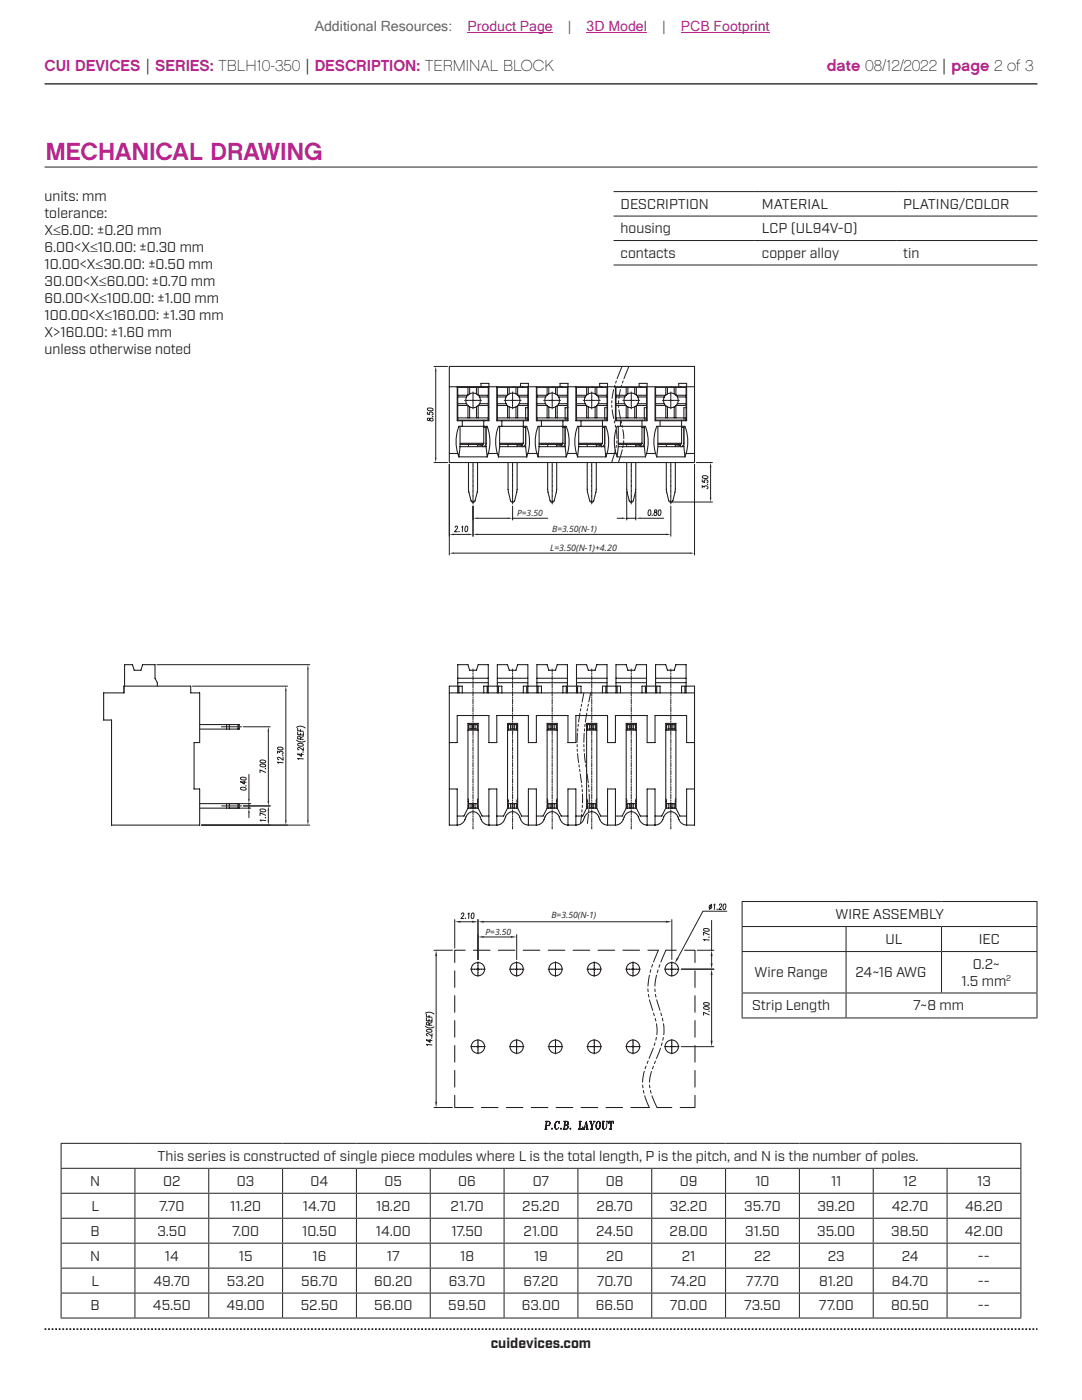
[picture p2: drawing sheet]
<svg xmlns="http://www.w3.org/2000/svg" width="216mm" height="279mm" viewBox="0 0 216 279" stroke-linecap="round" stroke-linejoin="round" font-family="sans-serif">
<path d="M8.9 16.7h198.1" fill="none" stroke="#231f20" stroke-width=".26"/>
<path d="M8.9 265.3h198.1" fill="none" stroke="#231f20" stroke-width=".35" stroke-dasharray=".4 .4 .4 .4 .4 .4" stroke-dashoffset=".7" stroke-linecap="butt"/>
<g fill="none" stroke="#231f20" stroke-width=".21">
<path d="M89.7 73.1h48.9v19.2h-48.9zM89.7 77.2h48.9M91.2 77.2v6.8h6.4v-7.5h-1.6v.7M91.3 78.9h2M91.3 79.2h1.8M93.4 77.3v1.6M93.7 77.3v1.3M94.5 77.2v.1M95.1 77.3v1.3M95.4 77.3v1.6h2M95.7 79.2h1.7M96.3 77.2v.1"/>
<path d="M96.3 77.2l.2 .1M99.1 77.2v6.8h6.3v-7.5h-1.5v.7M99.2 78.9h2M99.2 79.2h1.8M101.3 77.3v1.6M101.6 77.3v1.3M102.4 77.2v.1M103 77.3v1.3M103.3 77.3v1.6M103.3 78.9h2M103.6 79.2h1.7M104.2 77.2v.1"/>
<path d="M104.2 77.2l.2 .1M107 77.2v6.8h6.3v-7.5h-1.5v.7M107.1 78.9h2M107.1 79.2h1.8M109.2 77.3v1.6M109.5 77.3v1.3M110.3 77.2v.1M110.9 77.3v1.3M111.2 77.3v1.6M111.2 78.9h2M111.5 79.2h1.7M112.1 77.2l.2 .1"/>
<path d="M112.1 77.2v.1M113.2 77.2v.1M113.2 77.2v6.8M113.2 77.3h-6.1v6.7M114.9 77.2v6.8h6.3v-7.5h-1.5v.7M115 79.2h1.8M117.1 77.3v1.6h-2.1M117.4 77.3v1.3M118.2 77.2v.1M118.8 77.3v1.3M119.1 77.3v1.6M119.1 78.9h2"/>
<path d="M119.4 79.2h1.7M120 77.3v-.1l.2 .1M121.1 77.2v.1h-6.1v6.7M121.1 77.2v6.8M122.8 77.2v6.8h6.3v-7.5h-1.6v.7M122.9 78.9h2M122.9 79.2h1.8M124.9 77.3v1.6M125.3 77.3v1.3M126.1 77.2v.1M126.6 77.3v1.3M127 77.3v1.6h2"/>
<path d="M127.3 79.2h1.7M127.9 77.2l.2 .1M127.9 77.2l-.1 .1M127.9 77.2v.1M130.7 77.2v6.8h6.3v-7.5h-1.6v.7M130.8 78.9h2M130.8 79.2h1.8M132.8 77.3v1.6M133.2 77.3v1.3M134 77.2v.1M134.5 77.3v1.3M134.9 77.3v1.6"/>
<path d="M134.9 78.9h2M135.1 79.2h1.8M135.8 77.2v.1M135.8 77.2l.2 .1M135.8 77.2l-.1 .1M89.7 90.5h1.6M91.3 80.6h1.8M91.3 80.9h2M91.3 83.4h6.1M91.3 83.8h6.1M91.3 84v-6.7h6.1v-.1v6.8M91.6 91.2a8.5 8.5 0 0 1 0-6.1h5.6a8.7 8.7 0 0 1 0 6.1"/>
<path d="M91.6 91.2h5.6M91.8 89.1h5.2M91.8 85.1v4M91.8 89.1l-.2 2.1M91.8 88.7h4.5M91.8 88.5h4.7M92.2 84v1.1M93.4 81v2.4M93.5 92.3v5.4l.5 2.2 .3 .3h.3l.2-.3 .4-1.7 .1-5.9M93.5 88.7v.4M93.7 81.2v2.2M95.1 81.2v2.2"/>
<path d="M95.3 88.7v.4M95.4 81v2.4M95.4 80.9h2M95.7 80.6h1.7M96.3 88.7v.2l-1-.1M96.5 88.5l-.2 .2M96.5 83.8v4.7M96.5 85.3h.5M97 85.1v4M97 89.1l.2 2.1M97 88.5l-.1 .4-.6 .2M97.4 81.4h.2"/>
<path d="M97.4 83.6h.2M97.4 90.5h1.8M99.2 84v-6.7h6.1v-.1v6.8M99.2 80.6h1.8M99.2 80.9h2M99.2 83.4h6.1M99.2 83.8h6.1M99.5 91.2a8.5 8.5 0 0 1 0-6.1h5.6a8.5 8.5 0 0 1 0 6.1M99.5 91.2h5.6M99.7 85.1v4l-.2 2.1M99.7 89.1h5.2M99.7 88.7h4.5"/>
<path d="M99.7 88.5h4.7M100.1 84v1.1M101.3 81v2.4M101.4 92.3v5.4l.5 2.2 .3 .3h.3l.2-.3 .5-2.2v-5.4M101.4 88.7v.4M101.6 81.2v2.2M103 81.2v2.2M103.2 88.7v.4M103.3 81v2.4M103.3 80.9h2M103.6 80.6h1.7M104.2 88.7v.2l-1-.1"/>
<path d="M104.4 88.5l-.2 .2M104.4 83.8v4.7M104.4 85.3h.5M104.9 85.1v4M104.9 89.1l.2 2.1M104.9 88.5l-.3 .5-.4 .1M105.3 90.5h1.8M105.4 81.4h-.5v2.2h.5M107.1 80.6h1.8M107.1 80.9h2M107.1 83.4h6.1M107.1 83.8h6.1"/>
<path d="M107.4 91.2a8.5 8.5 0 0 1 0-6.1h5.6a8.5 8.5 0 0 1 0 6.1M107.4 91.2h5.6M107.6 85.1v4M107.6 89.1l-.2 2.1M107.6 89.1h5.2M107.6 88.7h4.5M107.6 88.5h4.7M108 84v1.1M109.2 81v2.4M109.3 92.3v5.4l.5 2.2 .3 .3h.3l.2-.3 .5-2.2v-5.4M109.3 88.7v.4M109.5 81.2v2.2"/>
<path d="M110.9 81.2v2.2M111.1 88.7v.4M111.2 81v2.4M111.2 80.9h2M111.5 80.6h1.7M112.1 88.7v.2l-1-.1M112.3 88.5l-.2 .2M112.3 83.8v4.7M112.3 85.3h.5M112.8 85.1v4M112.8 89.1l.2 2.1M112.8 88.5l-.3 .5-.4 .1"/>
<path d="M113.2 90.5h1.8M113.3 81.4h-.5v2.2h.5M115 80.6h1.8M115 80.9h2M115 83.4h6.1M115 83.8h6.1M115.2 91.2a8.7 8.7 0 0 1 0-6.1h5.7a8.5 8.5 0 0 1 0 6.1M115.2 91.2h5.7M115.5 85.1v4l-.3 2.1M115.5 89.1h5.2M115.5 88.7h4.5M115.5 88.5h4.7"/>
<path d="M115.9 84v1.1M117.1 81v2.4M117.2 92.3v5.9l.5 1.7 .3 .3h.3l.2-.3 .5-2.2v-5.4M117.2 88.7v.4M117.4 81.2v2.2M118.8 81.2v2.2M119 88.7v.4M119.1 81v2.4M119.1 80.9h2M119.4 80.6h1.7M120 88.7v.2l-1-.1M120.2 88.5l-.2 .2"/>
<path d="M120.2 83.8v4.7M120.2 85.3h.5M120.7 89.1l.2 2.1M120.7 85.1v4M120.7 88.5l-.2 .4-.5 .2M121.1 90.5h1.8M121.2 81.4h-.5v2.2h.5M122.9 84v-6.7h6.1v-.1v6.8M122.9 80.6h1.8M122.9 80.9h2M122.9 83.4h6.1M122.9 83.8h6.1"/>
<path d="M123.1 91.2a8.5 8.5 0 0 1 0-6.1h5.7a8.7 8.7 0 0 1 0 6.1M123.1 91.2h5.7M123.4 89.1h5.2M123.4 88.7h4.5M123.4 88.5h4.7M123.4 85.1v4M123.4 89.1l-.3 2.1M123.8 84v1.1M124.9 81v2.4M125.1 92.3v5.4l.5 2.2 .3 .3h.3l.2-.3 .5-2.2v-5.4M125.1 88.7v.4M125.3 81.2v2.2"/>
<path d="M126.6 81.2v2.2M126.9 88.7v.4M127 81v2.4M127 80.9h2M127.3 80.6h1.7M127.9 88.7v.2l-1-.1M128.1 88.5l-.2 .2M128.1 83.8v4.7M128.1 85.3h.5M128.6 85.1v4M128.6 89.1l.2 2.1M128.6 88.5l-.3 .5-.4 .1"/>
<path d="M129 90.5h1.8M129.1 81.4h-.5v2.2h.5M130.8 84v-6.7h6.1v-.1v6.8M130.8 80.6h1.8M130.8 80.9h2M130.8 83.4h6.1M130.8 83.8h6.1M131 91.2a8.5 8.5 0 0 1 0-6.1h5.7a8.5 8.5 0 0 1 0 6.1M131 91.2h5.7M131.3 88.7h4.5M131.3 88.5h4.7M131.3 85.1v4l-.3 2.1"/>
<path d="M131.3 89.1h5.2M131.7 84v1.1M132.8 81v2.4M133 92.3v5.4l.4 2.2 .4 .3h.3l.2-.3 .5-2.2v-5.4M133 88.7v.4M133.2 81.2v2.2M134.5 81.2v2.2M134.8 88.7v.4M134.9 81v2.4M134.9 80.9h2M135.1 80.6h1.8M135.8 88.7v.2l-1-.1"/>
<path d="M136 88.5l-.2 .2M136 83.8v4.7M136 85.3h.5M136.5 88.5l-.3 .5-.4 .1M136.5 85.1v4M136.5 89.1l.2 2.1M136.9 90.5h1.7M137 81.4h-.5v2.2h.5M31.4 136.9v-.7l-.5-.8v-2.8h-2.4l-.4 1.2h-1.3l-.4-1.2h-1.5l-.2 5.7M89.7 138.3h48.9M91.3 138.3v-5.7h2.1l.3 1.2h1.4l.3-1.2h2v5.7M91.3 135.4h6.1"/>
<path d="M91.3 136.2h6.1M91.6 136.9v1.4M92.2 138.3v-1.4h-2.5v27.8h1.5M96.5 138.3v-1.4h3.6v1.4M97.2 136.9v1.4M99.2 138.3v-5.7h2.1l.3 1.2h1.4l.3-1.2h2v5.7M99.2 135.4h6.1M99.2 136.2h6.1M99.5 136.9v1.4M104.4 138.3v-1.4h3.6v1.4M105.1 136.9v1.4M107.1 135.4h6.1"/>
<path d="M107.1 136.2h6.1M107.1 138.3v-5.7h2.1l.3 1.2h1.4l.3-1.2h2v5.7M107.4 136.9v1.4M112.3 138.3v-1.4h3.6v1.4M113 136.9v1.4M115 138.3v-5.7h2.1l.3 1.2h1.4l.3-1.2h2v5.7M115 135.4h6.1M115 136.2h6.1M115.2 136.9v1.4M120.2 138.3v-1.4h3.6v1.4M120.9 136.9v1.4M122.9 138.3v-5.7h2l.4 1.2h1.3l.4-1.2h2v5.7"/>
<path d="M122.9 135.4h6.1M122.9 136.2h6.1M123.1 136.9v1.4M128.1 138.3v-1.4h3.6v1.4M128.8 136.9v1.4M130.8 138.3v-5.7h2l.4 1.2h1.3l.4-1.2h2v5.7M130.8 135.4h6.1M130.8 136.2h6.1M131 136.9v1.4M136 138.3v-1.4h2.6v27.8h-1.6M136.7 136.9v1.4M39.8 144.6h7.9v.9h-7.9"/>
<path d="M45.2 144.6v.9M45.8 144.6v.9M47.5 144.6v.9M89.7 148.2h1.5v-5.4h6.4v5.4h1.5v-5.4h6.3v5.4h1.6v-5.4h6.3v5.4h1.6v-5.4h6.3v5.4h1.6v-5.4h6.3v5.4h1.6v-5.4h6.3v5.4h1.6M89.7 157.5h1.5v7.2M93.4 145.7h2M93.4 159.4l.1 1.9h1.8v-1.6l.1-.3M93.4 159.9h.1M93.5 145.5h1.8M93.5 145.7v-1.1h1.8v1.1M93.6 144.6v.9M94 144.6v.9"/>
<path d="M94.3 144.6v.9M94.5 144.6v.9M94.8 144.6v.9M95.2 144.6v.9M95.3 159.9h.1M101.3 145.7h2M101.3 159.4l.1 1.9h1.8l.1-1.9M101.3 159.9h.1M101.4 145.5h1.8M101.4 145.7v-1.1h1.8v1.1M101.4 144.6v.9M101.9 144.6v.9"/>
<path d="M102.2 144.6v.9M102.4 144.6v.9M102.7 144.6v.9M103.1 144.6v.9M103.2 159.9h.1M109.2 145.7h2M109.2 159.4l.1 1.9h1.8l.1-1.9M109.2 159.9h.1M109.3 145.5h1.8M109.3 145.7v-1.1h1.8v1.1M109.3 144.6v.9M109.8 144.6v.9"/>
<path d="M110.1 144.6v.9M110.3 144.6v.9M110.6 144.6v.9M111 144.6v.9M111.1 159.9h.1M117.1 159.4l.1 .3v1.6h1.8l.1-1.9M117.1 159.9h.1M117.2 145.5h1.8M117.2 145.7v-1.1h1.8v1.1M117.2 144.6v.9M117.7 144.6v.9M118 144.6v.9"/>
<path d="M118.1 144.6v.9M118.5 144.6v.9M118.9 144.6v.9M119 159.9h.1M119.1 145.7h-2M124.9 159.4l.2 1.9h1.8v-1.6l.1-.3M124.9 159.9h.2M125.1 145.5h1.8M125.1 145.7v-1.1h1.8v1.1M125.1 144.6v.9M125.6 144.6v.9M125.9 144.6v.9"/>
<path d="M126 144.6v.9M126.4 144.6v.9M126.8 144.6v.9M126.9 159.9h.1M127 145.7h-2.1M132.8 159.4l.2 1.9h1.8l.1-1.9M132.8 159.9h.2M133 145.5h1.8M133 145.7v-1.1h1.8v1.1M133 144.6v.9M133.4 144.6v.9M133.8 144.6v.9"/>
<path d="M133.9 144.6v.9M134.3 144.6v.9M134.7 144.6v.9M134.8 159.9h.1M134.9 145.7h-2.1M138.6 157.5h-1.6v7.2M39.8 160.4h7.9v.9h-7.9M45.2 160.4v.9M45.8 160.4v.9M47.5 160.4v.9M91.2 164.7a2.12 2.12 0 0 0 1.9-1.9 1.57 1.57 0 0 1 1.8-.7 1.57 1.57 0 0 1 1.1 1.5l.6 .7 1 .4M91.2 162.9h1.4l.8-1.6v-16.9h2v16.9l.8 1.6h1.4"/>
<path d="M93.4 160.8h.1M93.5 160.4h1.8M93.6 160.4v.9M94 160.4v.9M94.3 160.4v.9M94.5 160.4v.9M94.8 160.4v.9M95.2 160.4v.9M95.3 160.8h.1M97.6 164.7v-7.2h1.5v7.2M97.6 164.7h1.5M99.1 164.7a2.08 2.08 0 0 0 1.9-1.9 1.56 1.56 0 0 1 1.7-.7 1.56 1.56 0 0 1 1.2 1.5l.6 .7 .9 .4"/>
<path d="M99.1 162.9h1.4l.8-1.6v-16.9h2v16.9l.8 1.6h1.3M101.3 160.8h.1M101.4 160.4h1.8M101.4 160.4v.9M101.9 160.4v.9M102.2 160.4v.9M102.4 160.4v.9M102.7 160.4v.9M103.1 160.4v.9M103.2 160.8h.1M105.4 164.7v-7.2h1.6v7.2M105.4 164.7h1.6"/>
<path d="M107 164.7a2.08 2.08 0 0 0 1.9-1.9 1.56 1.56 0 0 1 1.7-.7 1.56 1.56 0 0 1 1.2 1.5l.6 .7 .9 .4M107 162.9h1.4l.8-1.6v-16.9h2v16.9l.8 1.6h1.3M109.2 160.8h.1M109.3 160.4h1.8M109.3 160.4v.9M109.8 160.4v.9M110.1 160.4v.9M110.3 160.4v.9M110.6 160.4v.9M111 160.4v.9M111.1 160.8h.1M113.3 164.7v-7.2h1.6v7.2"/>
<path d="M113.3 164.7h1.6M114.9 164.7a2.12 2.12 0 0 0 1.9-1.9 1.56 1.56 0 0 1 1.7-.7 1.56 1.56 0 0 1 1.2 1.5l.6 .7 .9 .4M114.9 162.9h1.4l.8-1.6v-16.9h2v16.9l.8 1.6h1.3M117.1 160.8h.1M117.2 160.4h1.8M117.2 160.4v.9M117.7 160.4v.9M118 160.4v.9M118.1 160.4v.9M118.5 160.4v.9M118.9 160.4v.9M119 160.8h.1"/>
<path d="M121.2 164.7h1.6M121.2 164.7v-7.2h1.6v7.2M122.8 164.7a2.12 2.12 0 0 0 1.9-1.9 1.57 1.57 0 0 1 1.7-.7 1.57 1.57 0 0 1 1.2 1.5l.6 .7 .9 .4M122.8 162.9h1.4l.7-1.6v-16.9h2.1v16.9l.8 1.6h1.3M124.9 160.8h.2M125.1 160.4h1.8M125.1 160.4v.9M125.6 160.4v.9M125.9 160.4v.9M126 160.4v.9M126.4 160.4v.9M126.8 160.4v.9"/>
<path d="M126.9 160.8h.1M129.1 164.7v-7.2h1.6v7.2M129.1 164.7h1.6M130.7 162.9h1.3l.8-1.6v-16.9h2.1v16.9l.8 1.6h1.3M130.7 164.7a2.08 2.08 0 0 0 1.9-1.9 1.56 1.56 0 0 1 1.7-.7 1.56 1.56 0 0 1 1.2 1.5l.6 .7 .9 .4M132.8 160.8h.2M133 160.4h1.8M133 160.4v.9M133.4 160.4v.9M133.8 160.4v.9M133.9 160.4v.9M134.3 160.4v.9"/>
<path d="M134.7 160.4v.9M134.8 160.8h.1"/>
<circle cx="94.4" cy="79.9" r="1.46"/>
<circle cx="102.3" cy="79.9" r="1.47"/>
<circle cx="110.2" cy="79.9" r="1.47"/>
<circle cx="118.1" cy="79.9" r="1.46"/>
<circle cx="126" cy="79.9" r="1.46"/>
<circle cx="133.9" cy="79.9" r="1.47"/>
</g>
<g fill="none" stroke="#231f20" stroke-width=".2">
<path d="M92.7 79.9h.3M93.1 79.9h.2M93.4 79.9h.4M93.9 79.9h.1M94.2 79.9h.4M94.4 78.2v.4M94.4 78.7v.1M94.4 78.9v.4M94.4 79.5v.1M94.4 79.7v.4M94.7 79.9h.1M94.9 79.9h.5"/>
<path d="M95.5 79.9h.1M95.7 79.9h.4M100.6 79.9h.3M101 79.9h.1M101.3 79.9h.4M101.8 79.9h.1M102.1 79.9h.4M102.3 78.2v.4M102.3 78.7v.1M102.3 78.9v.4M102.3 79.5v.1M102.3 79.7v.4"/>
<path d="M102.6 79.9h.1M102.8 79.9h.5M103.4 79.9h.1M103.6 79.9h.4M108.5 79.9h.3M108.9 79.9h.1M109.2 79.9h.4M109.7 79.9h.1M109.9 79.9h.5M110.2 78.2v.4M110.2 78.7v.1M110.2 78.9v.4"/>
<path d="M110.2 79.5v.1M110.2 79.7v.4M110.5 79.9h.1M110.7 79.9h.5M111.3 79.9h.1M111.5 79.9h.4M116.4 79.9h.3M116.8 79.9h.1M117.1 79.9h.4M117.6 79.9h.1M117.8 79.9h.5M118.1 78.2v.4"/>
<path d="M118.1 78.7v.1M118.1 78.9v.4M118.1 79.5v.1M118.1 79.7v.4M118.4 79.9h.1M118.6 79.9h.5M119.2 79.9h.1M119.4 79.9h.4M124.3 79.9h.3M124.7 79.9h.1M124.9 79.9h.5M125.5 79.9h.1"/>
<path d="M125.7 79.9h.5M126 78.2v.4M126 78.7v.1M126 78.9v.4M126 79.5v.1M126 79.7v.4M126.3 79.9h.1M126.5 79.9h.5M127.1 79.9h.1M127.3 79.9h.4M132.2 79.9h.3M132.6 79.9h.1"/>
<path d="M132.8 79.9h.5M133.4 79.9h.1M133.6 79.9h.5M133.9 78.2v.4M133.9 78.7v.1M133.9 78.9v.4M133.9 79.5v.1M133.9 79.7v.4M134.2 79.9h.1M134.4 79.9h.5M135 79.9h.1M135.2 79.9h.4"/>
<path d="M94.4 80.2v.2M94.4 80.5v.4M94.4 81v.1M94.4 81.3v.3M94.4 92.3v.4M94.4 92.8v.2M94.4 93.1v.6M94.4 93.8v.2M94.4 94.1v.7M94.4 94.8v.2M94.4 95.1v.7M94.4 95.9v.1"/>
<path d="M94.4 96.1v.7M94.4 96.9v.1M94.4 97.1v.7M94.4 97.9v.1M94.4 98.1v.7M94.4 98.9v.2M94.4 99.1v.7M94.4 99.9v.2M102.3 80.2v.2M102.3 80.5v.4M102.3 81v.1M102.3 81.3v.3"/>
<path d="M102.3 92.3v.4M102.3 92.8v.2M102.3 93.1v.6M102.3 93.8v.2M102.3 94.1v.7M102.3 94.8v.2M102.3 95.1v.7M102.3 95.9v.1M102.3 96.1v.7M102.3 96.9v.1M102.3 97.1v.7M102.3 97.9v.1"/>
<path d="M102.3 98.1v.7M102.3 98.9v.2M102.3 99.1v.7M102.3 99.9v.2M110.2 80.2v.2M110.2 80.5v.4M110.2 81v.1M110.2 81.3v.3M110.2 92.3v.4M110.2 92.8v.2M110.2 93.1v.6M110.2 93.8v.2"/>
<path d="M110.2 94.1v.7M110.2 94.8v.2M110.2 95.1v.7M110.2 95.9v.1M110.2 96.1v.7M110.2 96.9v.1M110.2 97.1v.7M110.2 97.9v.1M110.2 98.1v.7M110.2 98.9v.2M110.2 99.1v.7M110.2 99.9v.2"/>
<path d="M118.1 80.2v.2M118.1 80.5v.4M118.1 81v.1M118.1 81.3v.3M118.1 92.3v.4M118.1 92.8v.2M118.1 93.1v.6M118.1 93.8v.2M118.1 94.1v.7M118.1 94.8v.2M118.1 95.1v.7M118.1 95.9v.1"/>
<path d="M118.1 96.1v.7M118.1 96.9v.1M118.1 97.1v.7M118.1 97.9v.1M118.1 98.1v.7M118.1 98.9v.2M118.1 99.1v.7M118.1 99.9v.2M126 80.2v.2M126 80.5v.4M126 81v.1M126 81.3v.3"/>
<path d="M126 92.3v.4M126 92.8v.2M126 93.1v.6M126 93.8v.2M126 94.1v.7M126 94.8v.2M126 95.1v.7M126 95.9v.1M126 96.1v.7M126 96.9v.1M126 97.1v.7M126 97.9v.1"/>
<path d="M126 98.1v.7M126 98.9v.2M126 99.1v.7M126 99.9v.2M133.9 80.2v.2M133.9 80.5v.4M133.9 81v.1M133.9 81.3v.3M133.9 92.3v.4M133.9 92.8v.2M133.9 93.1v.6M133.9 93.8v.2"/>
<path d="M133.9 94.1v.7M133.9 94.8v.2M133.9 95.1v.7M133.9 95.9v.1M133.9 96.1v.7M133.9 96.9v.1M133.9 97.1v.7M133.9 97.9v.1M133.9 98.1v.7M133.9 98.9v.2M133.9 99.1v.7M133.9 99.9v.2"/>
<path d="M94.4 100.2v.4M94.4 101v2.8M95.3 103.4h6M102.3 101v2.8M102.3 103.4h7M102.3 100.2v.4M110.2 100.2v.4M118.1 100.2v.4M126 100.2v.4M133.9 100.2v.4M94.4 133.5v.7M94.4 134.4v.2"/>
<path d="M94.4 134.8v.9M94.4 135.9v.3M94.4 136.4v.9M94.4 137.5v.3M94.4 138v.9M94.4 139.1v.2M94.4 139.6v.9M102.3 133.5v.7M102.3 134.4v.2M102.3 134.8v.9M102.3 135.9v.3M102.3 136.4v.9"/>
<path d="M102.3 137.5v.3M102.3 138v.9M102.3 139.1v.2M102.3 139.6v.9M110.2 133.5v.7M110.2 134.4v.2M110.2 134.8v.9M110.2 135.9v.3M110.2 136.4v.9M110.2 137.5v.2M110.2 138v.9M110.2 139.1v.2"/>
<path d="M110.2 139.6v.9M118.1 133.5v.7M118.1 134.4v.2M118.1 134.8v.9M118.1 135.9v.3M118.1 136.4v.9M118.1 137.5v.3M118.1 138v.9M118.1 139.1v.2M118.1 139.6v.9M126 133.5v.7M126 134.4v.2"/>
<path d="M126 134.8v.9M126 135.9v.3M126 136.4v.9M126 137.5v.3M126 138v.9M126 139.1v.2M126 139.6v.9M133.9 133.5v.7M133.9 134.4v.2M133.9 134.8v.9M133.9 135.9v.3M133.9 136.4v.9"/>
<path d="M133.9 137.5v.3M133.9 138v.9M133.9 139.1v.2M133.9 139.6v.9M94.4 140.7v.2M94.4 141.1v.9M94.4 142.3v.2M94.4 142.7v.9M94.4 143.8v.3M94.4 144.3v.9M94.4 145.4v.2M94.4 145.9v.9"/>
<path d="M94.4 147v.2M94.4 147.5v.9M94.4 148.6v.2M94.4 149v.9M94.4 150.2v.2M94.4 150.6v.9M94.4 151.7v.3M94.4 152.2v.9M94.4 153.3v.2M94.4 153.8v.9M94.4 154.9v.2M94.4 155.4v.9"/>
<path d="M94.4 156.5v.2M94.4 156.9v.9M94.4 158v.3M94.4 158.5v.9M94.4 159.6v.3M102.3 140.7v.2M102.3 141.1v.9M102.3 142.3v.2M102.3 142.7v.9M102.3 143.8v.3M102.3 144.3v.9M102.3 145.4v.2"/>
<path d="M102.3 145.9v.9M102.3 147v.2M102.3 147.5v.9M102.3 148.6v.2M102.3 149v.9M102.3 150.2v.2M102.3 150.6v.9M102.3 151.7v.3M102.3 152.2v.9M102.3 153.3v.2M102.3 153.8v.9M102.3 154.9v.2"/>
<path d="M102.3 155.4v.9M102.3 156.5v.2M102.3 156.9v.9M102.3 158v.3M102.3 158.5v.9M102.3 159.6v.3M110.2 140.7v.2M110.2 141.1v.9M110.2 142.3v.2M110.2 142.7v.9M110.2 143.8v.3M110.2 144.3v.9"/>
<path d="M110.2 145.4v.2M110.2 145.9v.9M110.2 147v.2M110.2 147.5v.9M110.2 148.6v.2M110.2 149v.9M110.2 150.2v.2M110.2 150.6v.9M110.2 151.7v.3M110.2 152.2v.9M110.2 153.3v.2M110.2 153.8v.9"/>
<path d="M110.2 154.9v.2M110.2 155.4v.9M110.2 156.5v.2M110.2 156.9v.9M110.2 158v.3M110.2 158.5v.9M110.2 159.6v.3M118.1 140.7v.2M118.1 141.1v.9M118.1 142.3v.2M118.1 142.7v.9M118.1 143.8v.3"/>
<path d="M118.1 144.3v.9M118.1 145.4v.2M118.1 145.9v.9M118.1 147v.2M118.1 147.5v.9M118.1 148.6v.2M118.1 149v.9M118.1 150.2v.2M118.1 150.6v.9M118.1 151.7v.3M118.1 152.2v.9M118.1 153.3v.2"/>
<path d="M118.1 153.8v.9M118.1 154.9v.2M118.1 155.4v.9M118.1 156.5v.2M118.1 156.9v.9M118.1 158v.3M118.1 158.5v.9M118.1 159.6v.3M126 140.7v.2M126 141.1v.9M126 142.3v.2M126 142.7v.9"/>
<path d="M126 143.8v.3M126 144.3v.9M126 145.4v.2M126 145.9v.9M126 147v.2M126 147.5v.9M126 148.6v.2M126 149v.9M126 150.2v.2M126 150.6v.9M126 151.7v.3M126 152.2v.9"/>
<path d="M126 153.3v.2M126 153.8v.9M126 154.9v.2M126 155.4v.9M126 156.5v.2M126 156.9v.9M126 158v.3M126 158.5v.9M126 159.6v.3M133.9 140.7v.2M133.9 141.1v.9M133.9 142.3v.2"/>
<path d="M133.9 142.7v.9M133.9 143.8v.3M133.9 144.3v.9M133.9 145.4v.2M133.9 145.9v.9M133.9 147v.2M133.9 147.5v.9M133.9 148.6v.2M133.9 149v.9M133.9 150.2v.2M133.9 150.6v.9M133.9 151.7v.3"/>
<path d="M133.9 152.2v.9M133.9 153.3v.2M133.9 153.8v.9M133.9 154.9v.2M133.9 155.4v.9M133.9 156.5v.2M133.9 156.9v.9M133.9 158v.3M133.9 158.5v.9M133.9 159.6v.3M94.4 160.1v.9M94.4 161.2v.2"/>
<path d="M94.4 161.7v.9M94.4 162.8v.2M94.4 163.2v.9M94.4 164.4v.2M94.4 164.8v.6M102.3 160.1v.9M102.3 161.2v.2M102.3 161.7v.9M102.3 162.8v.2M102.3 163.2v.9M102.3 164.4v.2M102.3 164.8v.6"/>
<path d="M110.2 160.1v.9M110.2 161.2v.2M110.2 161.7v.9M110.2 162.8v.2M110.2 163.2v.9M110.2 164.4v.2M110.2 164.8v.6M118.1 160.1v.9M118.1 161.2v.2M118.1 161.7v.9M118.1 162.8v.2M118.1 163.2v.9"/>
<path d="M118.1 164.4v.2M118.1 164.8v.6M126 160.1v.9M126 161.2v.2M126 161.7v.9M126 162.8v.2M126 163.2v.9M126 164.4v.2M126 164.8v.6M133.9 160.1v.9M133.9 161.2v.2M133.9 161.7v.9"/>
<path d="M133.9 162.8v.2M133.9 163.2v.9M133.9 164.4v.2M133.9 164.8v.6"/>
</g>
<g fill="#231f20">
<path d="M94.4 103.4l.9-.1v.3z"/>
<path d="M101.3 103.3l1 .1-1 .2z"/>
</g>
<path d="M94.4 101v6M95.3 106.7h37.6M133.9 101v6" fill="none" stroke="#231f20" stroke-width=".2"/>
<g fill="#231f20">
<path d="M94.4 106.7l.9-.2v.3z"/>
<path d="M132.9 106.5l1 .2-1 .1z"/>
</g>
<path d="M89.7 92.7v18.1M138.6 92.7v18.1M90.6 110.4h47" fill="none" stroke="#231f20" stroke-width=".2"/>
<g fill="#231f20">
<path d="M89.7 110.4l.9-.2v.3z"/>
<path d="M137.6 110.2l1 .2-1 .1z"/>
</g>
<path d="M86.6 73.1h2.7M86.9 74.1v17.3M86.6 92.3h2.7" fill="none" stroke="#231f20" stroke-width=".2"/>
<g fill="#231f20">
<path d="M86.9 73.1l.2 1h-.3z"/>
<path d="M86.8 91.4h.3l-.2 .9z"/>
</g>
<path d="M85.3 82.3v.4h.5a.34 .34 0 0 1 0-.4 .34 .34 0 0 1 .5 0 .34 .34 0 0 1 0 .5h-.1M85.3 83.5v.4h.4a.37 .37 0 0 1 .4-.4 .37 .37 0 0 1 .3 .5h-.4l-.4-.5zM85.3 81.5h.8l.3 .1v.2a.73 .73 0 0 1-1.1-.2zM86.3 83.2h.1zM139 92.3h3.2M141.8 93.2v6.1M134.1 100.2h8.1" fill="none" stroke="#231f20" stroke-width=".2"/>
<g fill="#231f20">
<path d="M141.8 92.3l.1 .9h-.3z"/>
<path d="M141.6 99.3h.3l-.1 .9z"/>
</g>
<path d="M140.1 97.4v-.5l.4 .3a.33 .33 0 0 1 .6-.2 .33 .33 0 0 1-.1 .5M140.1 95.8v.4l.5 .1a.32 .32 0 0 1 .1-.5 .32 .32 0 0 1 .4 .1 .32 .32 0 0 1-.1 .4M140.2 95h.8l.3 .3a.71 .71 0 0 1-1.2-.2zM141.2 96.7h.1zM40.2 164.7h13.7M48.6 160.8h5.3M53.5 161.8v1.9" fill="none" stroke="#231f20" stroke-width=".2"/>
<g fill="#231f20">
<path d="M53.5 160.8l.2 1h-.3z"/>
<path d="M53.4 163.7h.3l-.2 1z"/>
</g>
<path d="M48.6 145h5.3M53.5 146v13.9M48.6 160.8h5.3M51.9 161.5h.6l.5 .2a.65 .65 0 0 1-1.1-.1zM52.9 163.2h.1zM53 163.8l-1.1-.1 .2 .2M53 162.7l-1.1-.5v.6" fill="none" stroke="#231f20" stroke-width=".2"/>
<g fill="#231f20">
<path d="M53.5 145l.2 1h-.3z"/>
<path d="M53.4 159.9h.3l-.2 .9z"/>
</g>
<path d="M38.4 136.9h19M57 137.9v25.8M51.9 152.6h.9l.2 .3a.71 .71 0 0 1-1.1-.2zM51.9 151.8l.6-.1 .5 .3a.65 .65 0 0 1-1.1-.1zM52.9 153.4h.1zM53 154.1l-1.1-.4v.5M40.2 164.7h17.2" fill="none" stroke="#231f20" stroke-width=".2"/>
<g fill="#231f20">
<path d="M57 136.9l.2 1h-.3z"/>
<path d="M56.9 163.7h.3l-.2 1z"/>
</g>
<path d="M31.3 132.6h30.5M61.4 133.6v30.1M55.4 150.3v-.4l.4 .3a.32 .32 0 0 1 .5-.2 .32 .32 0 0 1 0 .5M55.4 149.2h.9l.2 .3a.72 .72 0 0 1-1.1-.2zM56.4 150.8h.1zM56.5 152.2l-1.1-.1 .2 .2M56.5 151.2v.5l-.9-.6-.2 .3 .2 .2M40.2 164.7h21.6" fill="none" stroke="#231f20" stroke-width=".2"/>
<g fill="#231f20">
<path d="M61.4 132.7l.2 .9h-.3z"/>
<path d="M61.3 163.7h.3l-.2 1z"/>
</g>
<g fill="none" stroke="#231f20" stroke-width=".2">
<path d="M49.7 154.6v4.8M59.2 147.7l.1 .1a1.45 1.45 0 0 0 1.6 .1M59.2 145.2a1.4 1.4 0 0 1 1.7 .1M59.4 146.1v.5l1.1 .1v-.5M59.4 145.3v.5l1.1 .1M59.4 148.4h.6l.5 .2a.65 .65 0 0 1-1.1 0zM59.9 147.5v-.5h-.5v.5l1.1 .1M59.9 145.6v.3M59.9 146.3v.4M60.2 150.3v.6l-.8-.4 1.1 .1M60.4 150.1h.1zM60.5 151.5l-1.1-.1 .2 .2"/>
<path d="M60.5 149.2v.6l-.9-.6-.2 .3 .3 .1M60.5 147l-.6 .2M45.6 161.3h4.4M45.6 160.4h4.4M49.7 160.4v.9M49.7 162.2v1"/>
</g>
<g fill="#231f20">
<path d="M49.7 161.3l.1 .9h-.3z"/>
<path d="M49.5 159.4h.3l-.1 1z"/>
</g>
<g fill="none" stroke="#231f20" stroke-width=".2">
<path d="M44.2 145h4M48 157.2l.6-.1 .5 .3a.66 .66 0 0 1-1.1-.1zM48 155.2l.8-.1 .3 .4a.74 .74 0 0 1-1.1-.2zM48.7 155.9v.6l-.7-.5 1.1 .1M49 156.8h.1zM44.2 160.8h4M93.9 193.4h.2M94.2 193.4h.1M94.3 193.4h.3M94.6 193.4h.1M94.8 193.4h.2M95.1 193.4h.1"/>
<path d="M95.2 193.4h.3M95.4 191.9v.3M95.4 192.2v.1M95.4 192.4v.2M95.4 192.7h.1M95.4 192.8v.3M95.4 193.1v.1M95.4 193.3v.2M95.4 193.6v.1M95.4 193.7v.3M95.4 194.1h.1M95.4 194.2v.3"/>
<path d="M95.4 194.5v.1M95.4 194.7v.2M95.6 193.4h.1M95.7 193.4h.3M96 193.4h.1M96.2 193.4h.2M96.5 193.4h.1M96.6 193.4h.2M101.6 193.4h.2M101.9 193.4h.1M102 193.4h.3M102.4 193.4h.1"/>
<path d="M102.5 193.4h.3M102.8 193.4h.1M103 193.4h.2M103.1 191.9v.3M103.1 192.2v.1M103.1 192.4v.2M103.1 192.7h.1M103.1 192.8v.3M103.1 193.1v.1M103.1 193.3v.2M103.1 193.6v.1M103.1 193.7v.3"/>
<path d="M103.1 194.1h.1M103.1 194.2v.3M103.1 194.5v.1M103.1 194.7v.2M103.3 193.4h.1M103.4 193.4h.3M103.8 193.4h.1M103.9 193.4h.3M104.2 193.4h.1M104.4 193.4h.2M109.4 193.4h.2M109.6 193.4h.1"/>
<path d="M109.8 193.4h.2M110.1 193.4h.1M110.2 193.4h.3M110.6 193.4h.1M110.7 193.4h.3M110.8 191.9v.3M110.8 192.2v.1M110.8 192.4v.2M110.8 192.7h.1M110.8 192.8v.3M110.8 193.1v.1M110.8 193.3v.2"/>
<path d="M110.8 193.6v.1M110.8 193.7v.3M110.8 194.1h.1M110.8 194.2v.3M110.8 194.5v.1M110.8 194.7v.2M111 193.4h.1M111.2 193.4h.2M111.5 193.4h.1M111.6 193.4h.3M112 193.4h.1M112.1 193.4h.2"/>
<path d="M117.1 193.4h.2M117.4 193.4h.1M117.5 193.4h.3M117.8 193.4h.1M118 193.4h.2M118.3 193.4h.1M118.4 193.4h.3M118.6 191.9v.3M118.6 192.2v.1M118.6 192.4v.2M118.6 192.7h.1M118.6 192.8v.3"/>
<path d="M118.6 193.1v.1M118.6 193.3v.2M118.6 193.6v.1M118.6 193.7v.3M118.6 194.1h.1M118.6 194.2v.3M118.6 194.5v.1M118.6 194.7v.2M118.8 193.4h.1M118.9 193.4h.3M119.2 193.4h.1M119.4 193.4h.2"/>
<path d="M119.7 193.4h.1M119.8 193.4h.2M124.9 193.4h.2M125.1 193.4h.1M125.2 193.4h.3M125.6 193.4h.1M125.7 193.4h.3M126 193.4h.1M126.2 193.4h.2M126.3 191.9v.3M126.3 192.2v.1M126.3 192.4v.2"/>
<path d="M126.3 192.7h.1M126.3 192.8v.3M126.3 193.1v.1M126.3 193.3v.2M126.3 193.6v.1M126.3 193.7v.3M126.3 194.1h.1M126.3 194.2v.3M126.3 194.5v.1M126.3 194.7v.2M126.5 193.4h.1M126.6 193.4h.3"/>
<path d="M127 193.4h.1M127.1 193.4h.3M127.4 193.4h.1M127.6 193.4h.2M132.6 193.4h.2M132.8 193.4h.1M133 193.4h.3M133.3 193.4h.1M133.4 193.4h.3M133.8 193.4h.1M133.9 193.4h.3M134.1 191.9v.3"/>
<path d="M134.1 192.2v.1M134.1 192.4v.2M134.1 192.7h.1M134.1 192.8v.3M134.1 193.1v.1M134.1 193.3v.2M134.1 193.6v.1M134.1 193.7v.3M134.1 194.1h.1M134.1 194.2v.3M134.1 194.5v.1M134.1 194.7v.2"/>
<path d="M134.2 193.4h.1M134.4 193.4h.2M134.7 193.4h.1M134.8 193.4h.3M135.2 193.4h.1M135.3 193.4h.2M145 181.9h-4.7l-5.1 9.3M93.9 208.9h.2M94.2 208.9h.1M94.3 208.9h.3M94.6 208.9h.1M94.8 208.9h.2"/>
<path d="M95.1 208.9h.1M95.2 208.9h.3M95.4 207.4v.2M95.4 207.7v.1M95.4 207.8v.3M95.4 208.1v.1M95.4 208.3v.3M95.4 208.6v.1M95.4 208.8v.2M95.4 209.1h.1M95.4 209.2v.3M95.4 209.5v.1"/>
<path d="M95.4 209.7v.2M95.4 210v.1M95.4 210.1v.2M95.6 208.9h.1M95.7 208.9h.3M96 208.9h.1M96.2 208.9h.2M96.5 208.9h.1M96.6 208.9h.2M101.6 208.9h.2M101.9 208.9h.1M102 208.9h.3"/>
<path d="M102.4 208.9h.1M102.5 208.9h.3M102.8 208.9h.1M103 208.9h.2M103.1 207.4v.2M103.1 207.7v.1M103.1 207.8v.3M103.1 208.1v.1M103.1 208.3v.3M103.1 208.6v.1M103.1 208.8v.2M103.1 209.1h.1"/>
<path d="M103.1 209.2v.3M103.1 209.5v.1M103.1 209.7v.2M103.1 210v.1M103.1 210.1v.2M103.3 208.9h.1M103.4 208.9h.3M103.8 208.9h.1M103.9 208.9h.3M104.2 208.9h.1M104.4 208.9h.2M109.4 208.9h.2"/>
<path d="M109.6 208.9h.1M109.8 208.9h.2M110.1 208.9h.1M110.2 208.9h.3M110.6 208.9h.1M110.7 208.9h.3M110.8 207.4v.2M110.8 207.7v.1M110.8 207.8v.3M110.8 208.1v.1M110.8 208.3v.3M110.8 208.6v.1"/>
<path d="M110.8 208.8v.2M110.8 209.1h.1M110.8 209.2v.3M110.8 209.5v.1M110.8 209.7v.2M110.8 210v.1M110.8 210.1v.2M111 208.9h.1M111.2 208.9h.2M111.5 208.9h.1M111.6 208.9h.3M112 208.9h.1"/>
<path d="M112.1 208.9h.2M117.1 208.9h.2M117.4 208.9h.1M117.5 208.9h.3M117.8 208.9h.1M118 208.9h.2M118.3 208.9h.1M118.4 208.9h.3M118.6 207.4v.2M118.6 207.7v.1M118.6 207.8v.3M118.6 208.1v.1"/>
<path d="M118.6 208.3v.3M118.6 208.6v.1M118.6 208.8v.2M118.6 209.1h.1M118.6 209.2v.3M118.6 209.5v.1M118.6 209.7v.2M118.6 210v.1M118.6 210.1v.2M118.8 208.9h.1M118.9 208.9h.3M119.2 208.9h.1"/>
<path d="M119.4 208.9h.2M119.7 208.9h.1M119.8 208.9h.2M124.9 208.9h.2M125.1 208.9h.1M125.2 208.9h.3M125.6 208.9h.1M125.7 208.9h.3M126 208.9h.1M126.2 208.9h.2M126.3 207.4v.2M126.3 207.7v.1"/>
<path d="M126.3 207.8v.3M126.3 208.1v.1M126.3 208.3v.3M126.3 208.6v.1M126.3 208.8v.2M126.3 209.1h.1M126.3 209.2v.3M126.3 209.5v.1M126.3 209.7v.2M126.3 210v.1M126.3 210.1v.2M126.5 208.9h.1"/>
<path d="M126.6 208.9h.3M127 208.9h.1M127.1 208.9h.3M127.4 208.9h.1M127.6 208.9h.2M132.6 208.9h.2M132.8 208.9h.1M133 208.9h.3M133.3 208.9h.1M133.4 208.9h.3M133.8 208.9h.1M133.9 208.9h.3"/>
<path d="M134.1 207.4v.2M134.1 207.7v.1M134.1 207.8v.3M134.1 208.1v.1M134.1 208.3v.3M134.1 208.6v.1M134.1 208.8v.2M134.1 209.1h.1M134.1 209.2v.3M134.1 209.5v.1M134.1 209.7v.2M134.1 210v.1"/>
<path d="M134.1 210.1v.2M134.2 208.9h.1M134.4 208.9h.2M134.7 208.9h.1M134.8 208.9h.3M135.2 208.9h.1M135.3 208.9h.2"/>
</g>
<g fill="none" stroke="#231f20" stroke-width=".21">
<path d="M90.7 193.7v3.4M90.7 198.7v3.3M92.8 189.6h-2.1v2.5M94.5 189.6h3.3M99.4 189.6h3.4M104.4 189.6h3.3M109.4 189.6h3.3M114.4 189.6h3.3M119.3 189.6h3.3M124.3 189.6h3.3M129.3 189.6h2.1M132.9 189.6h2"/>
<path d="M136.6 189.6h2.1v2.5M138.7 193.7v3.4M138.7 198.7v3.3M90.7 218.6v2.4h3.7M90.7 203.7v3.3M90.7 208.7v3.3M90.7 213.6v3.4M138.7 218.6v2.4h-3M138.7 203.7v3.3M138.7 208.7v3.3M138.7 213.6v3.4M96 221h3.4"/>
<path d="M101 221h3.3M106 221h3.3M111 221h3.3M115.9 221h3.4M120.9 221h3.3M125.9 221h3.7M131.1 221h3"/>
<circle cx="95.4" cy="193.4" r="1.33"/>
<circle cx="103.1" cy="193.4" r="1.32"/>
<circle cx="110.8" cy="193.4" r="1.33"/>
<circle cx="118.6" cy="193.4" r="1.32"/>
<circle cx="126.3" cy="193.4" r="1.33"/>
<circle cx="134" cy="193.4" r="1.33"/>
<circle cx="95.4" cy="208.9" r="1.33"/>
<circle cx="103.1" cy="208.9" r="1.32"/>
<circle cx="110.8" cy="208.9" r="1.33"/>
<circle cx="118.6" cy="208.9" r="1.32"/>
<circle cx="126.3" cy="208.9" r="1.33"/>
<circle cx="134.1" cy="208.9" r="1.33"/>
</g>
<path d="M135.1 191.1l.3 .2-.7 .9z" fill="#231f20"/>
<path d="M95.4 186.5v5M96.5 187h5.4M103.1 186.5v5M141.6 180.7a.3 .3 0 0 1 .4 .3 .3 .3 0 0 1-.5 .2zM142 180.5l-.5 1M142.4 180.6l.2-.2-.1 1.1M143.1 181.4h.1M143.5 180.7l.2-.3 .3 .1-.1 .5-.5 .5h.6M144.4 180.5l.2-.1a.63 .63 0 0 1-.1 1.1l-.2-.5z" fill="none" stroke="#231f20" stroke-width=".2"/>
<g fill="#231f20">
<path d="M95.4 187l1.1-.2v.4z"/>
<path d="M101.9 186.8l1.2 .2-1.2 .2z"/>
</g>
<path d="M95.4 183.5v8M96.5 184h36.4M134.1 183.5v8" fill="none" stroke="#231f20" stroke-width=".2"/>
<g fill="#231f20">
<path d="M95.4 184l1.1-.2v.4z"/>
<path d="M132.9 183.8l1.2 .2-1.2 .2z"/>
</g>
<path d="M135.9 193.4h6.5M142 194.6v13.1M135.9 208.9h6.5" fill="none" stroke="#231f20" stroke-width=".2"/>
<g fill="#231f20">
<path d="M142 193.4l.2 1.2h-.4z"/>
<path d="M141.8 207.7h.4l-.2 1.2z"/>
</g>
<path d="M135.9 193.4h6.5M139.1 189.6h3.3M142 183.7v5.9M142 190.8v1.4M140.4 201l.6-.1 .5 .3a.65 .65 0 0 1-1.1-.1zM140.4 200.1h.9l.2 .3a.73 .73 0 0 1-1.1-.1zM141.4 201.8h.1zM141.5 202.5l-1.1-.5v.6" fill="none" stroke="#231f20" stroke-width=".2"/>
<g fill="#231f20">
<path d="M141.8 192.2h.4l-.2 1.2z"/>
<path d="M142 189.6l.2 1.2h-.4z"/>
</g>
<path d="M86.6 189.6h3.7M87 190.8v29.1M140.4 185.4h.9l.2 .3a.71 .71 0 0 1-1.1-.2zM141.4 187h.1zM141.5 187.6l-1.1-.1 .2 .2M141.5 186.6l-1.1-.5v.5M86.6 221h3.7" fill="none" stroke="#231f20" stroke-width=".2"/>
<g fill="#231f20">
<path d="M87 189.6l.2 1.2h-.4z"/>
<path d="M86.8 219.9h.4l-.2 1.1z"/>
</g>
<g fill="none" stroke="#231f20" stroke-width=".2">
<path d="M90.7 183.5v5.7M91.9 184h2.3M95.4 183.5v8M129.3 197.3v.6M129.4 198.4l.1 .6M129.6 194.6l-.3 2.2M129.6 199.5l.6 2.2M129.9 193.5l-.2 .6M130.2 192.5l-.2 .5M130.7 197.4v.5M130.8 198.4l.1 .6M131 194.6l-.3 2.2"/>
<path d="M131 199.5l.7 2.1M131.3 193.6l-.2 .5M131.4 189.6l-1 2.4M131.7 192.5l-.2 .5M132.9 189.6l-1 2.4M84.9 204.8l.1 .1a1.48 1.48 0 0 0 1.6 0M84.9 202.2a1.45 1.45 0 0 1 1.7 .2M85.1 203.2v.5l1.1 .1v-.5M85.1 202.4v.5l1.1 .1M85.1 205.5l.6-.1 .5 .3a.63 .63 0 0 1-1.1-.1zM85.6 204.6v-.5h-.5v.4l1.1 .1M85.6 202.6v.4"/>
<path d="M85.6 203.4v.3M85.8 207.4v.6l-.7-.5 1.1 .2M86.1 207.2h.1zM86.2 208.5l-1.1-.1 .2 .3M86.2 206.3v.5l-.9-.6-.2 .3 .3 .2M86.2 204.1l-.6 .2M128.2 216.5l.1 .6M128.4 217.6l.1 .6M128.6 213.8l-.4 2.2M128.7 218.7l.9 2.3M128.9 212.8l-.2 .5M129.3 211.7l-.2 .5"/>
<path d="M129.6 216.5l.1 .6M129.8 217.6l.1 .6M130 213.8l-.4 2.2M130.1 218.7l1 2.3M130.3 209.2l-.8 2M130.4 212.8l-.2 .5M130.4 202.2l.2 .5M130.7 208.1l-.2 .5M130.7 203.2l.2 .6M130.8 211.8l-.2 .5M131 207l-.2 .6M131 204.3l.1 2.2"/>
<path d="M131.8 209.2l-.8 2M131.9 202.2l.1 .5M132.1 208.1l-.1 .6M132.2 203.2l.1 .6M132.4 207.1l-.1 .5M132.4 204.3v2.2M108.7 225.4h.5M108.8 223.8h.7l.3 .3-.2 .4-.6 .1M108.9 225.3l-.1 .1M108.9 223.8l.1 .1M108.9 225.2l-.1 .2M109 223.8v.1"/>
<path d="M109 225.2v.2M109 225.3l.1 .1M109 223.8l-.1 1.6M109.1 223.9l-.2 1.4M109.1 223.8l-.1 1.6M109.2 223.8l-.1 .1M109.5 223.8l.2 .2-.1 .4-.2 .2M109.7 223.9l-.1 .6M110.1 225.1l.1 .3zM110.1 225.2h.1M110.9 224l-.1 .4v.7M111.2 223.8a1.22 1.22 0 0 0-.2 1.6"/>
<path d="M111.5 224l.1-.2v.4l-.2-.3a.51 .51 0 0 0-.7 .5 .78 .78 0 0 0 .3 1l.3-.1 .2-.3M111.9 225.1l.1 .3zM111.9 225.2h.1M112.5 223.8l.8 .1 .1 .3-.3 .3M112.5 225.3l-.1 .1M112.6 223.8l.1 .1M112.6 225.2l-.1 .2M112.7 225.2v.2M112.7 225.3l.1 .1M112.7 223.8l-.2 1.6M112.7 223.9l-.1 1.4M112.8 223.8l-.2 1.6"/>
<path d="M112.8 223.8v.1M112.9 223.8l-.1 .1M113.1 224.5l.2 .2v.5l-.3 .2h-.6M113.1 224.5l.2 .3-.3 .6M113.2 223.8l.1 .2-.1 .5h-.5M113.3 224.7l-.1 .5M113.3 223.9v.5M113.8 225.1v.3zM113.8 225.2h.1M115.4 225.4h.9v-.5l-.1 .5M115.5 223.8h.5M115.6 225.3l-.1 .1"/>
<path d="M115.6 223.8l.1 .1M115.6 225.2l-.1 .2M115.7 223.8v.1M115.7 225.2v.2M115.7 225.3l.1 .1M115.7 223.8l-.1 1.6M115.8 223.9l-.2 1.4M115.8 223.8l-.1 1.6M115.9 223.8l-.1 .1M116.3 225.3l-.3 .1M116.3 225.2l-.2 .2M116.3 225.1l-.2 .3"/>
<path d="M116.4 225.4h.3M116.4 225.4h.2M116.5 225.3l.5-1.5 .3 1.6M116.6 224.9h.5M116.9 224l.3 1.4M117 225.4h.4M117 224l.2 1.4M117.2 225.3l-.1 .1M117.2 225.2l-.1 .2M117.2 225.2l.1 .2M117.6 223.8h.4M117.7 223.8l.1 .1"/>
<path d="M117.7 223.8l.4 .8-.1 .8M117.8 223.8l.3 .8v.7M117.8 225.4h.5M117.9 223.8l.3 .8-.1 .8M118 223.8l-.2 .1M118 225.3l-.1 .1M118 225.2v.2M118.1 225.3l.1 .1M118.1 225.2l.1 .2M118.4 223.8h.4M118.5 223.8h.2M118.6 223.9l-.4 .7"/>
<path d="M119.1 224l-.1 .4v.7M119.2 223.9l.2-.1a.87 .87 0 0 1 .4 .8 .87 .87 0 0 1-.6 .8 1.02 1.02 0 0 1 0-1.5zM119.4 223.8a1.22 1.22 0 0 0-.2 1.6M119.5 223.8a1.21 1.21 0 0 1-.1 1.6M119.7 224v.8l-.1 .3M120.2 223.8h.4M120.2 223.8l.1 .1M120.3 223.8v.1M120.3 223.8l-.1 1.1 .1 .2 .2 .3 .4-.3 .2-1.2M120.4 223.9l-.1 1.2M120.5 223.8l-.2 1.2 .2 .4M120.5 223.8l-.1 .1"/>
<path d="M120.6 223.8l-.1 .1M121 223.8h.3M121 223.8h.2M121.6 223.8l-.1 .4v-.4h.9v.4v-.4M121.6 225.4h.5M121.6 223.8l-.1 .2M121.7 223.8l-.2 .1M121.8 225.3l-.1 .1M121.8 223.8l-.3 .1M121.8 225.2l-.1 .2M121.9 225.2l.1 .2M121.9 225.3l.1 .1"/>
<path d="M121.9 223.8l-.1 1.6M122 223.9l-.2 1.4M122 223.8l-.1 1.6M122.2 223.8l.2 .1M122.3 223.8l.1 .1M122.3 223.8l.1 .2"/>
</g>
<g fill="#231f20">
<path d="M94.2 183.8l1.2 .2-1.2 .2z"/>
<path d="M90.7 184l1.2-.2v.4z"/>
</g>
<path d="M125.1 98v5.8M126.9 98v5.8M123.2 103.4h.9M125.1 103.4h1.8M127.8 103.4h4.6M92.1 182.5l.2-.3 .2 .1-.1 .5-.4 .5h.5M92.9 183.2h.1M93.4 182.4l.2-.2-.1 1.1M94.2 182.3l.1-.1a.64 .64 0 0 1-.1 1.1l-.2-.5z" fill="none" stroke="#231f20" stroke-width=".2"/>
<g fill="#231f20">
<path d="M124.1 103.3l1 .1-1 .2z"/>
<path d="M126.9 103.4l.9-.1v.3z"/>
</g>
<path d="M89.7 92.7v14.3M90.6 106.7h2.8M94.4 101v6M129.5 101.8l.2-.1a.71 .71 0 0 1-.2 1.2l-.2-.5zM130.2 102.8l-.1 .1zM130.6 101.8v.3a.37 .37 0 0 1 .5 .4 .37 .37 0 0 1-.6 .3 .48 .48 0 0 1 .5-.7v-.3zM131.5 101.8l.1-.1a.66 .66 0 0 1-.1 1.2l-.2-.2z" fill="none" stroke="#231f20" stroke-width=".2"/>
<g fill="#231f20">
<path d="M89.7 106.7l.9-.2v.3z"/>
<path d="M93.4 106.5l1 .2-1 .1z"/>
</g>
<g fill="none" stroke="#231f20" stroke-width=".2">
<path d="M8.9 33.3h198.1M122.4 38.2h84.6M122.4 43.1h84.6M122.4 48h84.6M122.4 52.9h84.6M122.1 80v.4M122.5 77.8l-.4 1.7M122.7 76.9l-.1 .4M123 76l-.2 .4M123.4 80v.4M123.8 77.8l-.3 1.7M124 76.9l-.1 .4"/>
<path d="M124.1 73.1l-1 2.5M124.3 76l-.1 .4M125.5 73.1l-1 2.5M122.1 80.9v.4M122.2 81.8l.3 1.7M122.6 84l.1 .4M122.8 84.9l.1 .4M122.8 89.8l-.8 2.5M122.9 85.7l.2 1.8M123 88.9l-.1 .4M123.1 88v.4M123.4 80.9v.4"/>
<path d="M123.5 81.8l.3 1.7M123.9 84l.1 .4M124.1 84.9l.1 .4M124.2 89.8l-.8 2.5M124.3 85.7l.2 1.8M124.3 88.9v.4M124.5 88l-.1 .4M90.8 105.3l.2-.3 .3 .1-.1 .5-.5 .5h.6M91.6 106h.1M92.1 105.2l.2-.2-.1 1.1M92.9 105h.2a.66 .66 0 0 1-.1 1.1l-.2-.5zM116.5 138.3l-.4 1.8"/>
<path d="M117.8 138.3l-.3 1.8M115.2 148.6v.4M115.2 149.5v.5M115.2 146.3l-.1 1.8M115.2 150.4l.3 1.8M115.3 145.5v.4M115.4 144.6v.4M115.5 152.6l.1 .5M115.7 153.5v.5M115.7 142.3l-.2 1.8M115.8 154.4l.2 1.8M115.9 141.4l-.1 .5"/>
<path d="M116.1 140.5l-.1 .5M116.1 156.7v.4M116.2 157.5v.5M116.2 158.5v1.8M116.5 148.6v.4M116.5 149.5l.1 .5M116.6 146.3l-.1 1.8M116.6 150.4l.2 1.8M116.7 145.5l-.1 .4M116.7 144.6v.4M116.9 152.6v.5M117 153.5l.1 .5"/>
<path d="M117.1 142.3l-.3 1.8M117.1 154.4l.3 1.8M117.2 141.4v.5M117.4 140.5l-.1 .5M117.4 156.7l.1 .4M117.5 157.5v.5M117.6 158.5v1.8M116.1 162.5l-.3 1.8M116.1 161.6v.5M116.2 160.7v.5M117.4 162.5l-.2 1.8M117.5 161.6v.5"/>
<path d="M117.5 160.7v.5M148 179.9h59M148 184.9h59M148 189.9h59M148 198.2h59M148.1 180v4.8M148.1 185v4.8M148.1 190v8.1M148.1 198.3v4.8M168.8 185v4.8M168.8 190v8.1M168.8 198.3v4.8"/>
<path d="M187.9 185v4.8M187.9 190v8.1M206.9 180v4.8M206.9 185v4.8M206.9 190v8.1M206.9 198.3v4.8M148 203.2h59M12.1 228.2h191.7M12.1 233.2h191.7M12.1 238.1h191.7M12.2 228.3v4.8M12.2 233.2v4.9"/>
<path d="M12.2 238.2v4.8M26.9 233.2v4.9M26.9 238.2v4.8M41.7 233.2v4.9M41.7 238.2v4.8M56.4 233.2v4.9M56.4 238.2v4.8M71.1 233.2v4.9M71.1 238.2v4.8M85.9 233.2v4.9M85.9 238.2v4.8M100.6 233.2v4.9"/>
<path d="M100.6 238.2v4.8M115.3 233.2v4.9M115.3 238.2v4.8M130 233.2v4.9M130 238.2v4.8M144.8 233.2v4.9M144.8 238.2v4.8M159.5 233.2v4.9M159.5 238.2v4.8M174.2 233.2v4.9M174.2 238.2v4.8M189 233.2v4.9"/>
<path d="M189 238.2v4.8M203.7 228.3v4.8M203.7 233.2v4.9M203.7 238.2v4.8M12.1 243.1h191.7M12.1 248.1h191.7M12.1 253.1h191.7M12.1 258.1h191.7M12.2 243.2v4.8M12.2 248.2v4.8M12.2 253.2v4.8M12.2 258.1v4.9"/>
<path d="M26.9 243.2v4.8M26.9 248.2v4.8M26.9 253.2v4.8M26.9 258.1v4.9M41.7 243.2v4.8M41.7 248.2v4.8M41.7 253.2v4.8M41.7 258.1v4.9M56.4 243.2v4.8M56.4 248.2v4.8M56.4 253.2v4.8M56.4 258.1v4.9"/>
<path d="M71.1 243.2v4.8M71.1 248.2v4.8M71.1 253.2v4.8M71.1 258.1v4.9M85.9 243.2v4.8M85.9 248.2v4.8M85.9 253.2v4.8M85.9 258.1v4.9M100.6 243.2v4.8M100.6 248.2v4.8M100.6 253.2v4.8M100.6 258.1v4.9"/>
<path d="M115.3 243.2v4.8M115.3 248.2v4.8M115.3 253.2v4.8M115.3 258.1v4.9M130 243.2v4.8M130 248.2v4.8M130 253.2v4.8M130 258.1v4.9M144.8 243.2v4.8M144.8 248.2v4.8M144.8 253.2v4.8M144.8 258.1v4.9"/>
<path d="M159.5 243.2v4.8M159.5 248.2v4.8M159.5 253.2v4.8M159.5 258.1v4.9M174.2 243.2v4.8M174.2 248.2v4.8M174.2 253.2v4.8M174.2 258.1v4.9M189 243.2v4.8M189 248.2v4.8M189 253.2v4.8M189 258.1v4.9"/>
<path d="M203.7 243.2v4.8M203.7 248.2v4.8M203.7 253.2v4.8M203.7 258.1v4.9M12.1 263h191.7"/>
</g>
<path d="M20.7 138.3h4v-1.4h13.4v1.4h1.7v9.9h-1.1v9.3h1.1v7.2h-17.5v-21h-1.6z" fill="none" stroke="#231f20" stroke-width=".21"/>
<path d="M93.3 6.5h17M117.1 6.5h12M135.8 6.5h17.8" fill="none" stroke="#bd238f" stroke-width=".2"/>
<text font-size="4.9" fill="#bd238f" x="9.1" y="31.9">MECHANICAL DRAWING</text>
<g font-size="3.2" fill="#bd238f">
<text x="8.9" y="14.3">CUI DEVICES | SERIES: TBLH10-350 | DESCRIPTION: TERMINAL BLOCK</text>
<text x="165" y="14.3">date 08/12/2022 | page 2 of 3</text>
</g>
<g font-size="2.8" fill="#63676b">
<text x="62.8" y="6.1">Additional Resources:</text>
<text x="113.3" y="6.1">|</text>
<text x="132.1" y="6.1">|</text>
</g>
<g font-size="2.8" fill="#bd238f">
<text x="93.3" y="6.1">Product Page</text>
<text x="117.1" y="6.1">3D Model</text>
<text x="135.8" y="6.1">PCB Footprint</text>
</g>
<g font-size="2.8" fill="#231f20">
<text x="8.9" y="40.2">units: mm</text>
<text x="123.8" y="41.7">DESCRIPTION</text>
<text x="152" y="41.7">MATERIAL</text>
<text x="180.2" y="41.7">PLATING/COLOR</text>
<text x="8.9" y="43.6">tolerance:</text>
<text x="8.9" y="47">X≤6.00: ±0.20 mm</text>
<text x="123.8" y="46.6">housing</text>
<text x="152" y="46.6">LCP (UL94V-0)</text>
<text x="8.9" y="50.4">6.00&lt;X≤10.00: ±0.30 mm</text>
<text x="8.9" y="53.8">10.00&lt;X≤30.00: ±0.50 mm</text>
<text x="123.8" y="51.5">contacts</text>
<text x="152" y="51.5">copper alloy</text>
<text x="180.2" y="51.5">tin</text>
<text x="8.9" y="57.1">30.00&lt;X≤60.00: ±0.70 mm</text>
<text x="8.9" y="60.5">60.00&lt;X≤100.00: ±1.00 mm</text>
<text x="8.9" y="63.9">100.00&lt;X≤160.00: ±1.30 mm</text>
<text x="8.9" y="67.3">X&gt;160.00: ±1.60 mm</text>
<text x="8.9" y="70.7">unless otherwise noted</text>
<text x="166.7" y="183.4">WIRE ASSEMBLY</text>
<text x="176.7" y="188.4">UL</text>
<text x="195.3" y="188.4">IEC</text>
<text x="150.6" y="195.1">Wire Range</text>
<text x="170.7" y="195.1">24~16 AWG</text>
<text x="191.9" y="196.8">1.5 mm</text>
<text x="194.1" y="193.4">0.2~</text>
<text x="150.1" y="201.6">Strip Length</text>
<text x="182.2" y="201.6">7~8 mm</text>
<text x="31.4" y="231.7">This series is constructed of single piece modules where L is the total length, P is the pitch, and N is the number of poles.</text>
<text x="18" y="236.6">N</text>
<text x="32.6" y="236.6">02</text>
<text x="47.3" y="236.6">03</text>
<text x="62" y="236.6">04</text>
<text x="76.7" y="236.6">05</text>
<text x="91.5" y="236.6">06</text>
<text x="106.3" y="236.6">07</text>
<text x="120.9" y="236.6">08</text>
<text x="135.6" y="236.6">09</text>
<text x="150.7" y="236.6">10</text>
<text x="165.8" y="236.6">11</text>
<text x="180.2" y="236.6">12</text>
<text x="195" y="236.6">13</text>
<text x="18.2" y="241.6">L</text>
<text x="31.8" y="241.6">7.70</text>
<text x="45.9" y="241.6">11.20</text>
<text x="60.4" y="241.6">14.70</text>
<text x="75.1" y="241.6">18.20</text>
<text x="89.9" y="241.6">21.70</text>
<text x="104.2" y="241.6">25.20</text>
<text x="119" y="241.6">28.70</text>
<text x="133.7" y="241.6">32.20</text>
<text x="148.5" y="241.6">35.70</text>
<text x="163.1" y="241.6">39.20</text>
<text x="178" y="241.6">42.70</text>
<text x="192.6" y="241.6">46.20</text>
<text x="18" y="251.6">N</text>
<text x="18.1" y="246.6">B</text>
<text x="31.4" y="246.6">3.50</text>
<text x="32.9" y="251.6">14</text>
<text x="46.3" y="246.6">7.00</text>
<text x="47.6" y="251.6">15</text>
<text x="60.3" y="246.6">10.50</text>
<text x="62.4" y="251.6">16</text>
<text x="75" y="246.6">14.00</text>
<text x="77.2" y="251.6">17</text>
<text x="90.1" y="246.6">17.50</text>
<text x="91.8" y="251.6">18</text>
<text x="104.5" y="246.6">21.00</text>
<text x="106.6" y="251.6">19</text>
<text x="119" y="246.6">24.50</text>
<text x="120.9" y="251.6">20</text>
<text x="133.6" y="246.6">28.00</text>
<text x="136" y="251.6">21</text>
<text x="148.7" y="246.6">31.50</text>
<text x="150.5" y="251.6">22</text>
<text x="163.1" y="246.6">35.00</text>
<text x="165.2" y="251.6">23</text>
<text x="177.8" y="246.6">38.50</text>
<text x="179.9" y="251.6">24</text>
<text x="192.5" y="246.6">42.00</text>
<text x="195.1" y="251.6">--</text>
<text x="18.2" y="256.6">L</text>
<text x="30.6" y="256.6">49.70</text>
<text x="45.3" y="256.6">53.20</text>
<text x="60.1" y="256.6">56.70</text>
<text x="74.7" y="256.6">60.20</text>
<text x="89.6" y="256.6">63.70</text>
<text x="104.5" y="256.6">67.20</text>
<text x="119.1" y="256.6">70.70</text>
<text x="133.8" y="256.6">74.20</text>
<text x="148.8" y="256.6">77.70</text>
<text x="163.4" y="256.6">81.20</text>
<text x="177.9" y="256.6">84.70</text>
<text x="195.1" y="256.6">--</text>
<text x="18.1" y="261.5">B</text>
<text x="30.5" y="261.5">45.50</text>
<text x="45.2" y="261.5">49.00</text>
<text x="60" y="261.5">52.50</text>
<text x="74.7" y="261.5">56.00</text>
<text x="89.5" y="261.5">59.50</text>
<text x="104.1" y="261.5">63.00</text>
<text x="118.9" y="261.5">66.50</text>
<text x="133.7" y="261.5">70.00</text>
<text x="148.5" y="261.5">73.50</text>
<text x="163.4" y="261.5">77.00</text>
<text x="177.8" y="261.5">80.50</text>
<text x="195.1" y="261.5">--</text>
<text x="97.9" y="269">cuidevices.com</text>
</g>
<text font-size="1.8" fill="#231f20" x="109.8" y="109.9">L=3.50(N-1)+4.20</text>
<g font-size="1.7" fill="#231f20">
<text x="103.2" y="102.9">P=3.50</text>
<text x="110.2" y="106.1">B=3.50(N-1)</text>
<text x="110" y="183.2">B=3.50(N-1)</text>
<text x="96.9" y="186.5">P=3.50</text>
</g>
<text font-size="1.6" fill="#231f20" x="200.8" y="195.8">2</text>
</svg>
